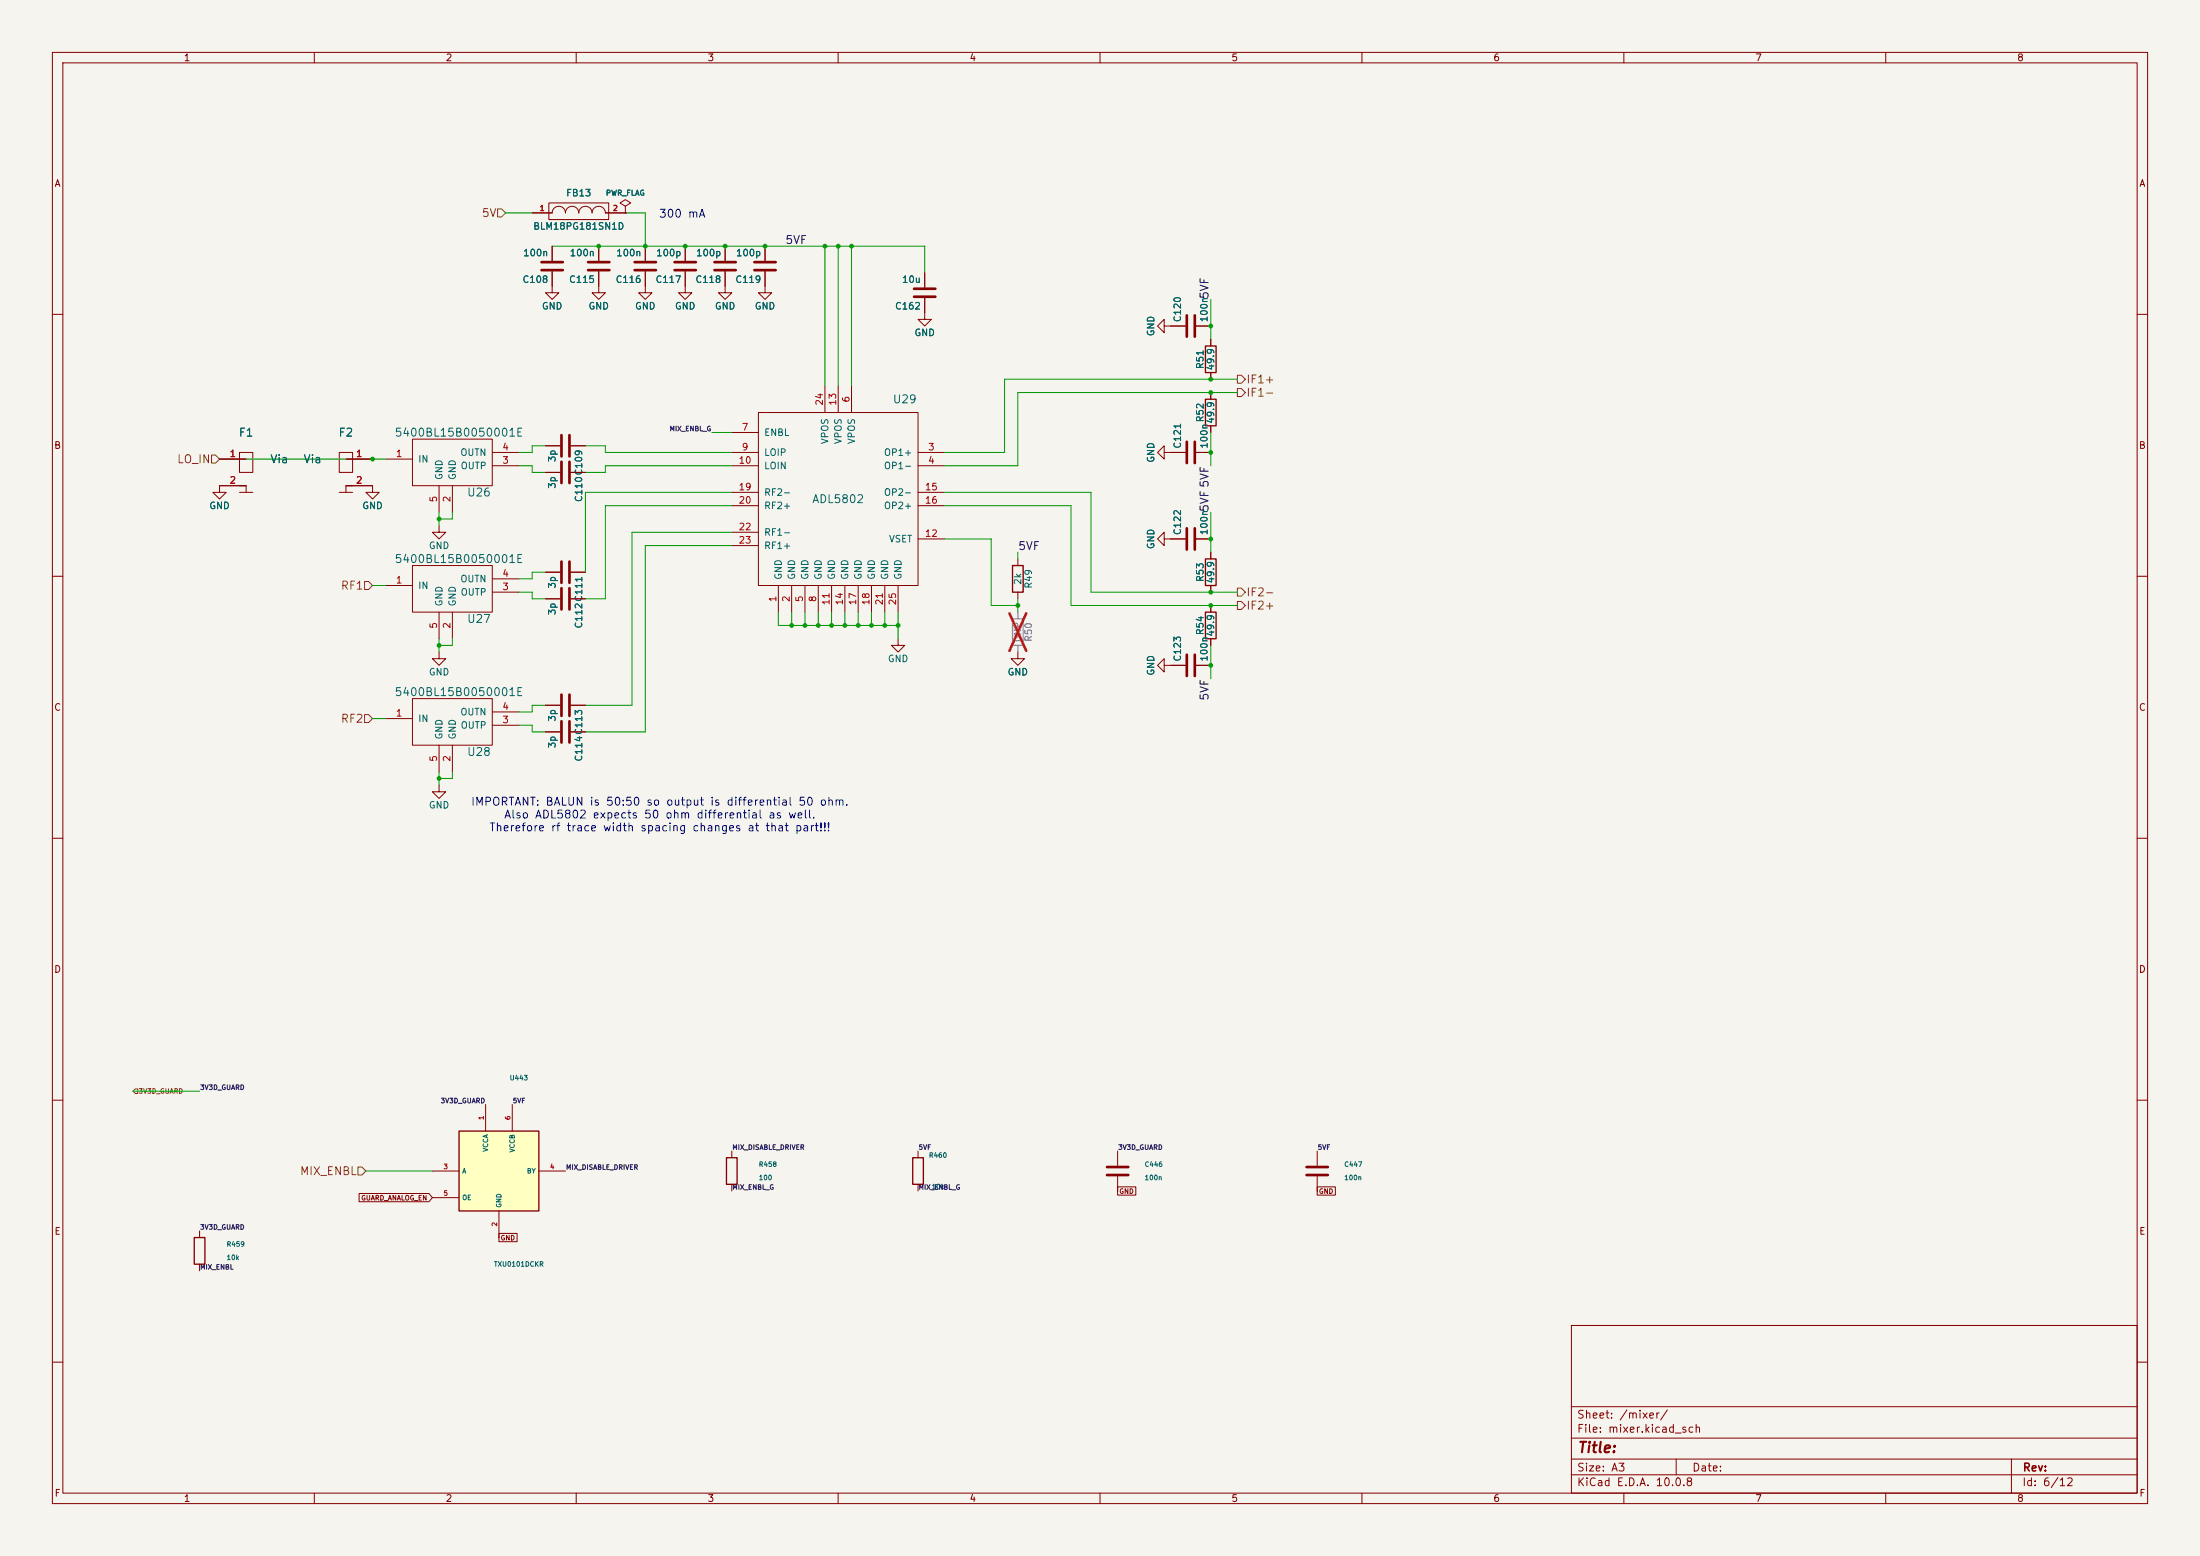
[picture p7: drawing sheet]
<svg xmlns="http://www.w3.org/2000/svg" width="420mm" height="297mm" viewBox="0 0 420 297" stroke-linecap="round" stroke-linejoin="round" font-family="sans-serif">
<path d="M0 0h420v297h-420z" fill="#f5f4ef" stroke="#f5f4ef" stroke-width=".19"/>
<g fill="none" stroke="#840000" stroke-width=".19">
<path d="M10 10h400v277h-400zM12 12h396v273h-396zM60 10v2M110 10v2M160 10v2M210 10v2M260 10v2M310 10v2M360 10v2M104.8 38.7h11.4v3.2h-11.4zM105.4 40.6a1.27 1.27 0 0 1 1.3-1.2 1.27 1.27 0 0 1 1.2 1.2 1.27 1.27 0 0 1 1.3-1.2 1.27 1.27 0 0 1 1.3 1.2M123.2 47v2.8"/>
<path d="M123.2 51.8v2.8M130.8 54.6v1.3h1.3l-1.3 1.3-1.3-1.3h1.3M138.4 54.6v1.3h1.3l-1.3 1.3-1.2-1.3h1.2M146 54.6v1.3h1.3l-1.3 1.3-1.2-1.3h1.2M10 60h2M223.5 62.2h2.8M228.3 62.2h2.8M408 60h2M41.9 92.7v1.3h1.3l-1.3 1.3-1.3-1.3h1.3M104.1 85.1h2.8M104.1 90.2h2.8M109 85.1h2.8"/>
<path d="M109 90.2h2.8M10 110h2M83.8 100.3v1.3h1.3l-1.3 1.3-1.3-1.3h1.3M194.3 106.7v1.3M194.3 113v1.3M231.1 115.6v1.2M408 110h2M73.7 137.2h5M78.7 133.4h15.3v8.8h-15.3zM83.8 124.5v1.2h1.3l-1.3 1.3-1.3-1.3h1.3M94 138.4h5.1M94 135.9h5.1"/>
<path d="M194.3 124.5v1.2h1.3l-1.3 1.3-1.3-1.3h1.3M231.1 121.9v1.3M10 160h2M83.8 142.2v5.1M86.4 142.2v5.1M408 160h2M10 210h2M408 210h2M300 253h108v32h-108zM10 260h2M300 278.5h108M300 274.5h108"/>
<path d="M300 268.5h108M320 278.5v3M384 278.5v6.5M408 260h2M60 285v2M110 285v2M160 285v2M210 285v2M260 285v2M300 281.5h108M310 285v2M360 285v2"/>
</g>
<path d="M193.3 108h2v5h-2zM230.1 116.8h2.1v5.1h-2.1z" fill="none" stroke="#840000" stroke-width=".25"/>
<path d="M121.2 51.6h4M121.2 50h4M226.6 60.2v4.1M228.1 60.2v4.1M107.2 83.1v4M107.2 88.1v4.1M108.7 83.1v4M108.7 88.1v4.1" fill="none" stroke="#840000" stroke-width=".51"/>
<path d="M193.3 118.1h2v5.1h-2z" fill="none" stroke="#9c9b98" stroke-width=".25"/>
<path d="M194.3 116.8v1.3M194.3 123.2v1.3" fill="none" stroke="#9c9b98" stroke-width=".19"/>
<path d="M192.7 117.1l3.2 7.1M195.9 117.1l-3.2 7.1" fill="none" stroke="#e12e31" stroke-width=".46"/>
<circle cx="110.5" cy="40.6" r=".08" fill="#840000"/>
<g fill="none" stroke="#840000" stroke-width=".19">
<path d="M119.4 39.4l1-.7-1-.6-1 .6 1 .7v1.2M101.6 40.6h3.8M105.4 51.8v4.1h1.3l-1.3 1.3-1.3-1.3h1.3M105.4 47v2.8M110.5 40.6a1.27 1.27 0 0 1 1.3-1.2 1.27 1.27 0 0 1 1.2 1.2 1.27 1.27 0 0 1 1.3-1.2 1.27 1.27 0 0 1 1.3 1.2h3.8M114.3 47v2.8M114.3 51.8v2.8M119.4 40.6h.1M123.2 54.6v1.3h1.3l-1.3 1.3-1.3-1.3h1.3M222.2 62.2v-1.2l-1.2 1.2 1.2 1.3v-1.3h1.3M231.1 64.8v1.2M231.1 71.1v1.3"/>
<path d="M231.1 74.9v1.3M73.7 87.6h5M78.7 83.8h15.3v8.9h-15.3zM83.8 92.7v5.1M86.4 92.7v5.1M94 88.9h5.1M94 86.4h5.1M222.2 86.4v-1.3l-1.2 1.3 1.2 1.2v-1.2h4.1M228.3 86.4h2.8M231.1 81.3v1.3M222.2 102.9v-1.3l-1.2 1.3 1.2 1.2v-1.2h4.1M228.3 102.9h2.8"/>
<path d="M231.1 105.4v1.3M231.1 111.8v1.2M222.2 127v-1.3l-1.2 1.3 1.2 1.3v-1.3h4.1M228.3 127h2.8M175.3 219.7v1.3M213.4 219.7v2.8M251.5 219.7v2.8M175.3 226.1v1.2M213.4 224.5v2.8M251.5 224.5v2.8"/>
</g>
<g fill="none" stroke="#840000" stroke-width=".51">
<path d="M103.4 51.6h4M103.4 50h4M112.3 51.6h4M112.3 50h4M226.6 84.3v4.1M228.1 84.3v4.1M226.6 100.8v4.1M228.1 100.8v4.1M226.6 125v4M228.1 125v4M211.3 222.8h4.1M211.3 224.3h4.1"/>
<path d="M249.4 222.8h4.1M249.4 224.3h4.1"/>
</g>
<path d="M230.1 66h2.1v5.1h-2.1zM230.1 76.2h2.1v5.1h-2.1zM230.1 106.7h2.1v5.1h-2.1zM174.2 221h2.1v5.1h-2.1z" fill="none" stroke="#840000" stroke-width=".25"/>
<path d="M87.6 215.9h15.3v15.2h-15.3z" fill="#ffffc2"/>
<path d="M87.6 215.9h15.3v15.2h-15.3zM37.1 236.2h2v5.1h-2zM138.7 221h2v5.1h-2z" fill="none" stroke="#840000" stroke-width=".25"/>
<g fill="none" stroke="#840000" stroke-width=".19">
<path d="M101.6 40.6h3.8M105.4 47v2.8M105.4 51.8v2.8M114.3 51.8v4.1h1.3l-1.3 1.3-1.3-1.3h1.3M114.3 47v2.8M115.6 40.6h3.8M119.4 40.6h.1M123.2 47v2.8M123.2 51.8v2.8M130.8 47v2.8M130.8 51.8v2.8M138.4 47v2.8"/>
<path d="M138.4 51.8v2.8M146 47v2.8M146 51.8v2.8M176.5 56.9v4.1h1.3l-1.3 1.2-1.2-1.2h1.2M176.5 52.1v2.8M144.8 78.7h30.5v33.1h-30.5zM157.5 73.7v5M160 73.7v5M162.6 73.7v5M223.5 62.2h2.8M228.3 62.2h2.8M231.1 64.8v1.2"/>
<path d="M231.1 71.1v1.3M231.1 74.9v1.3M41.9 87.6h5.1M41.9 92.7h5.1M45.7 86.4h2.6v3.8h-2.6zM45.7 92.7h1.3v1.3M45.7 94h2.6M64.8 86.4h2.5v3.8h-2.5zM64.8 94h2.5M66 92.7h5.1v1.3h1.3l-1.3 1.3-1.3-1.3h1.3M66 87.6h5.1M67.3 92.7h-1.3v1.3"/>
<path d="M104.1 85.1h2.8M104.1 90.2h2.8M109 85.1h2.8M109 90.2h2.8M139.7 86.4h5.1M139.7 88.9h5.1M139.7 82.6h5.1M139.7 94h5.1M139.7 96.5h5.1M175.3 86.4h5M175.3 88.9h5M175.3 94h5"/>
<path d="M175.3 96.5h5M223.5 86.4h2.8M228.3 86.4h2.8M231.1 81.3v1.3M73.7 111.8h5M78.7 108h15.3v8.8h-15.3zM83.8 116.8v5.1M86.4 116.8v5.1M94 113h5.1M94 110.5h5.1M104.1 109.2h2.8M104.1 114.3h2.8"/>
<path d="M109 109.2h2.8M109 114.3h2.8M139.7 101.6h5.1M139.7 104.1h5.1M148.6 111.8v5M151.1 111.8v5M153.7 111.8v5M156.2 111.8v5M158.7 111.8v5M161.3 111.8v5M163.8 111.8v5M166.4 111.8v5"/>
<path d="M168.9 111.8v5M171.4 111.8v5M175.3 102.9h5M223.5 102.9h2.8M228.3 102.9h2.8M231.1 105.4v1.3M231.1 111.8v1.2M231.1 115.6v1.2M104.1 134.6h2.8M104.1 139.7h2.8M109 134.6h2.8M109 139.7h2.8"/>
<path d="M171.4 121.9v1.3h1.3l-1.3 1.3-1.2-1.3h1.2M223.5 127h2.8M228.3 127h2.8M231.1 121.9v1.3M83.8 149.9v1.2h1.3l-1.3 1.3-1.3-1.3h1.3M92.7 210.8v5.1M97.8 210.8v5.1M139.7 219.7v1.3M38.1 234.9v1.3M68.6 227.8h13.3l.6 .8-.6 .8h-13.3zM82.5 223.5h5.1M82.5 228.6h5.1"/>
<path d="M95.2 235.4h3.5v1.6h-3.5zM95.2 231.1v5.1M102.9 223.5h5M139.7 226.1v1.2M213.4 226.5h3.4v1.6h-3.4zM251.5 226.5h3.4v1.6h-3.4zM38.1 241.3v1.3"/>
</g>
<g fill="none" stroke="#840000" stroke-width=".51">
<path d="M128.8 51.6h4M128.8 50h4M136.4 51.6h4.1M136.4 50h4.1M144 51.6h4.1M144 50h4.1M174.5 56.6h4.1M174.5 55.1h4.1M107.2 107.2v4.1M107.2 112.3v4M108.7 107.2v4.1M108.7 112.3v4"/>
<path d="M107.2 132.6v4.1M107.2 137.7v4M108.7 132.6v4.1M108.7 137.7v4"/>
</g>
<path d="M95 39.9h.8l.7 .7-.7 .8h-.8zM236.2 74.2h.8l.7 .7-.7 .8h-.8zM236.2 71.6h.8l.7 .8-.7 .8h-.8zM40.4 86.9h.7l.8 .7-.8 .8h-.7zM69.6 111h.8l.7 .8-.7 .7h-.8zM236.2 114.8h.8l.7 .8-.7 .7h-.8zM236.2 112.3h.8l.7 .7-.7 .8h-.8zM69.6 136.4h.8l.7 .8-.7 .7h-.8zM25.4 208.3l.4-.5h.5v.9h-.5zM68.3 222.8h.8l.7 .7-.7 .8h-.8z" fill="none" stroke="#725600" stroke-width=".19"/>
<g fill="none" stroke="#009600" stroke-width=".19">
<path d="M96.5 40.6h5.1M105.4 47h71.1v5.1M119.4 40.6h3.8v6.4M157.5 47v26.7M160 47v26.7M162.6 47v26.7M231.1 57.2v7.6M236.2 74.9h-41.9v14h-14M236.2 72.4h-44.4v14h-11.5M41.9 87.6h31.8M83.8 97.8v2.5M86.4 97.8v1.3h-2.6"/>
<path d="M99.1 88.9h2.5v1.3h2.5M104.1 85.1h-2.5v1.3h-2.5M111.8 85.1h3.8v1.3h24.1M135.9 82.6h3.8M139.7 94h-27.9v15.2M139.7 88.9h-24.1v1.3h-3.8M139.7 96.5h-24.1v17.8h-3.8M180.3 96.5h24.2v19.1h31.7M180.3 94h28v19h27.9M231.1 82.6v6.3M231.1 97.8v7.6M71.1 111.8h2.6"/>
<path d="M99.1 113h2.5v1.3h2.5M104.1 109.2h-2.5v1.3h-2.5M139.7 104.1h-16.5v35.6h-11.4M139.7 101.6h-19.1v33h-8.8M148.6 116.8v2.6h22.8M151.1 116.8v2.6M153.7 116.8v2.6M156.2 116.8v2.6M158.7 116.8v2.6M161.3 116.8v2.6M163.8 116.8v2.6M166.4 116.8v2.6"/>
<path d="M168.9 116.8v2.6M171.4 116.8v5.1M180.3 102.9h8.9v12.7h5.1M194.3 105.4v1.3M194.3 114.3v2.5M71.1 137.2h2.6M83.8 121.9v2.6M86.4 121.9v1.3h-2.6M99.1 138.4h2.5v1.3h2.5M104.1 134.6h-2.5v1.3h-2.5M231.1 123.2v6.3M83.8 147.3v2.6"/>
<path d="M86.4 147.3v1.3h-2.6M25.4 208.3h12.7M69.8 223.5h12.7"/>
</g>
<path d="M194.3 116.8v1.3M194.3 123.2v1.3" fill="none" stroke="#9c9b98" stroke-width=".19"/>
<path d="M192.7 117.1l3.2 7.1M195.9 117.1l-3.2 7.1" fill="none" stroke="#e12e31" stroke-width=".46"/>
<g fill="#009600">
<circle cx="231.1" cy="113" r=".46"/>
<circle cx="231.1" cy="102.9" r=".46"/>
<circle cx="231.1" cy="115.6" r=".46"/>
<circle cx="231.1" cy="127" r=".46"/>
<circle cx="83.8" cy="99.1" r=".46"/>
<circle cx="83.8" cy="148.6" r=".46"/>
<circle cx="83.8" cy="123.2" r=".46"/>
<circle cx="157.5" cy="47" r=".46"/>
<circle cx="146" cy="47" r=".46"/>
<circle cx="138.4" cy="47" r=".46"/>
<circle cx="114.3" cy="47" r=".46"/>
<circle cx="130.8" cy="47" r=".46"/>
<circle cx="123.2" cy="47" r=".46"/>
<circle cx="161.3" cy="119.4" r=".46"/>
<circle cx="163.8" cy="119.4" r=".46"/>
<circle cx="156.2" cy="119.4" r=".46"/>
<circle cx="158.7" cy="119.4" r=".46"/>
<circle cx="171.4" cy="119.4" r=".46"/>
<circle cx="168.9" cy="119.4" r=".46"/>
<circle cx="166.4" cy="119.4" r=".46"/>
<circle cx="194.3" cy="115.6" r=".46"/>
<circle cx="160" cy="47" r=".46"/>
<circle cx="162.6" cy="47" r=".46"/>
<circle cx="151.1" cy="119.4" r=".46"/>
<circle cx="153.7" cy="119.4" r=".46"/>
<circle cx="71.1" cy="87.6" r=".46"/>
<circle cx="231.1" cy="86.4" r=".46"/>
<circle cx="231.1" cy="62.2" r=".46"/>
<circle cx="231.1" cy="72.4" r=".46"/>
<circle cx="231.1" cy="74.9" r=".46"/>
</g>
<text font-size="2" fill="#840000" x="301" y="277.8">Title:</text>
<g font-size="1.5" fill="#725600">
<text x="91.9" y="41.8">5V</text>
<text x="237.8" y="76.1">IF1-</text>
<text x="237.8" y="73.5">IF1+</text>
<text x="33.7" y="88.8">LO_IN</text>
<text x="64.9" y="112.9">RF1</text>
<text x="237.8" y="116.7">IF2+</text>
<text x="237.8" y="114.2">IF2-</text>
<text x="64.9" y="138.3">RF2</text>
<text x="57.1" y="224.7">MIX_ENBL</text>
</g>
<g font-size="1.5" fill="#0000c2">
<text x="125.7" y="41.9">300 mA</text>
<text x="89.8" y="154.2">IMPORTANT: BALUN is 50:50 so output is differential 50 ohm.</text>
<text x="93.3" y="159.1">Therefore rf trace width spacing changes at that part!!!</text>
<text x="96.1" y="156.6">Also ADL5802 expects 50 ohm differential as well.</text>
</g>
<g font-size="1.5" fill="#0f0f0f">
<text x="149.8" y="46.9">5VF</text>
<text x="231.1" y="57.2" transform="rotate(-90 231.1 57.2)">5VF</text>
<text x="231.1" y="97.8" transform="rotate(-90 231.1 97.8)">5VF 5VF</text>
<text x="194.3" y="105.4">5VF</text>
<text x="231.1" y="133.9" transform="rotate(-90 231.1 133.9)">5VF</text>
</g>
<g font-size="1.5" fill="#006464">
<text x="170.3" y="77.4">U29</text>
<text x="45.5" y="83.7">F1</text>
<text x="64.5" y="83.7">F2</text>
<text x="75.2" y="83.7">5400BL15B0050001E</text>
<text x="51.5" y="88.8">Via</text>
<text x="57.8" y="88.8">Via</text>
<text x="89" y="95.1">U26</text>
<text x="154.9" y="96.4">ADL5802</text>
<text x="75.2" y="107.8">5400BL15B0050001E</text>
<text x="89" y="119.3">U27</text>
<text x="75.2" y="133.2">5400BL15B0050001E</text>
<text x="89" y="144.7">U28</text>
</g>
<g font-size="1.5" fill="#840000">
<text x="300.9" y="273.8">File: mixer.kicad_sch</text>
<text x="300.9" y="271.1">Sheet: /mixer/</text>
<text x="300.9" y="281.2">Size: A3</text>
<text x="322.9" y="281.2">Date:</text>
<text x="386" y="281.2">Rev:</text>
<text x="300.9" y="284">KiCad E.D.A. 10.0.8</text>
<text x="385.9" y="284">Id: 6/12</text>
</g>
<g font-size="1.3" fill="#840000">
<text x="35" y="12">1</text>
<text x="85" y="12">2</text>
<text x="135" y="12">3</text>
<text x="185" y="12">4</text>
<text x="235" y="12">5</text>
<text x="285" y="12">6</text>
<text x="335" y="12">7</text>
<text x="385" y="12">8</text>
<text x="10.3" y="36">A</text>
<text x="408.3" y="36">A</text>
<text x="10.2" y="86">B</text>
<text x="408.2" y="86">B</text>
<text x="10.2" y="136">C</text>
<text x="408.2" y="136">C</text>
<text x="10.2" y="186">D</text>
<text x="408.2" y="186">D</text>
<text x="10.3" y="236">E</text>
<text x="408.3" y="236">E</text>
<text x="10.3" y="286">F</text>
<text x="35" y="287">1</text>
<text x="85" y="287">2</text>
<text x="135" y="287">3</text>
<text x="185" y="287">4</text>
<text x="235" y="287">5</text>
<text x="285" y="287">6</text>
<text x="335" y="287">7</text>
<text x="385" y="287">8</text>
<text x="408.3" y="286">F</text>
</g>
<g font-size="1.3" fill="#006464">
<text x="108" y="37.8">FB13</text>
<text x="101.7" y="44.1">BLM18PG181SN1D</text>
<text x="99.8" y="49.2">100n</text>
<text x="108.6" y="49.2">100n</text>
<text x="117.5" y="49.2">100n</text>
<text x="125.2" y="49.2">100p</text>
<text x="132.8" y="49.2">100p</text>
<text x="140.4" y="49.2">100p</text>
<text x="99.6" y="54.3">C108</text>
<text x="103.3" y="59.4">GND</text>
<text x="108.5" y="54.3">C115</text>
<text x="112.2" y="59.4">GND</text>
<text x="117.4" y="54.3">C116</text>
<text x="121.1" y="59.4">GND</text>
<text x="125" y="54.3">C117</text>
<text x="128.7" y="59.4">GND</text>
<text x="132.7" y="54.3">C118</text>
<text x="136.4" y="59.4">GND</text>
<text x="140.3" y="54.3">C119</text>
<text x="144" y="59.4">GND</text>
<text x="170.8" y="59.4">C162</text>
<text x="172.1" y="54.3">10u</text>
<text x="174.5" y="64.5">GND</text>
<text x="220.7" y="64.3" transform="rotate(-90 220.7 64.3)">GND</text>
<text x="225.8" y="61.6" transform="rotate(-90 225.8 61.6)">C120</text>
<text x="230.8" y="61.6" transform="rotate(-90 230.8 61.6)">100n</text>
<text x="230.1" y="70.6" transform="rotate(-90 230.1 70.6)">R51</text>
<text x="232.1" y="70.8" transform="rotate(-90 232.1 70.8)">49.9</text>
<text x="145.8" y="83.5">ENBL</text>
<text x="230.1" y="80.7" transform="rotate(-90 230.1 80.7)">R52</text>
<text x="232.1" y="81" transform="rotate(-90 232.1 81)">49.9</text>
<text x="79.7" y="88.6">IN</text>
<text x="87.8" y="87.3">OUTN</text>
<text x="87.8" y="89.9">OUTP</text>
<text x="106.4" y="88.3" transform="rotate(-90 106.4 88.3)">3p</text>
<text x="145.8" y="87.3">LOIP</text>
<text x="145.8" y="89.9">LOIN</text>
<text x="158.4" y="84.9" transform="rotate(-90 158.4 84.9)">VPOS</text>
<text x="161" y="84.9" transform="rotate(-90 161 84.9)">VPOS</text>
<text x="163.5" y="84.9" transform="rotate(-90 163.5 84.9)">VPOS</text>
<text x="168.6" y="87.3">OP1+</text>
<text x="168.6" y="89.9">OP1-</text>
<text x="220.7" y="88.4" transform="rotate(-90 220.7 88.4)">GND</text>
<text x="225.8" y="85.7" transform="rotate(-90 225.8 85.7)">C121</text>
<text x="230.8" y="85.7" transform="rotate(-90 230.8 85.7)">100n</text>
<text x="84.8" y="91.7" transform="rotate(-90 84.8 91.7)">GND</text>
<text x="87.3" y="91.7" transform="rotate(-90 87.3 91.7)">GND</text>
<text x="106.4" y="93.4" transform="rotate(-90 106.4 93.4)">3p</text>
<text x="111.5" y="95.9" transform="rotate(-90 111.5 95.9)">C110C109</text>
<text x="145.8" y="94.9">RF2-</text>
<text x="168.6" y="94.9">OP2-</text>
<text x="39.8" y="97.5">GND</text>
<text x="69.1" y="97.5">GND</text>
<text x="145.8" y="97.5">RF2+</text>
<text x="168.6" y="97.5">OP2+</text>
<text x="81.8" y="105.1">GND</text>
<text x="145.8" y="102.6">RF1-</text>
<text x="145.8" y="105.1">RF1+</text>
<text x="169.6" y="103.8">VSET</text>
<text x="220.7" y="104.9" transform="rotate(-90 220.7 104.9)">GND</text>
<text x="225.8" y="102.3" transform="rotate(-90 225.8 102.3)">C122</text>
<text x="230.8" y="102.3" transform="rotate(-90 230.8 102.3)">100n</text>
<text x="79.7" y="112.7">IN</text>
<text x="87.8" y="111.5">OUTN</text>
<text x="87.8" y="114">OUTP</text>
<text x="106.4" y="112.5" transform="rotate(-90 106.4 112.5)">3p</text>
<text x="149.6" y="110.8" transform="rotate(-90 149.6 110.8)">GND</text>
<text x="152.1" y="110.8" transform="rotate(-90 152.1 110.8)">GND</text>
<text x="154.6" y="110.8" transform="rotate(-90 154.6 110.8)">GND</text>
<text x="157.2" y="110.8" transform="rotate(-90 157.2 110.8)">GND</text>
<text x="159.7" y="110.8" transform="rotate(-90 159.7 110.8)">GND</text>
<text x="162.3" y="110.8" transform="rotate(-90 162.3 110.8)">GND</text>
<text x="164.8" y="110.8" transform="rotate(-90 164.8 110.8)">GND</text>
<text x="167.3" y="110.8" transform="rotate(-90 167.3 110.8)">GND</text>
<text x="169.9" y="110.8" transform="rotate(-90 169.9 110.8)">GND</text>
<text x="172.4" y="110.8" transform="rotate(-90 172.4 110.8)">GND</text>
<text x="195.3" y="111.7" transform="rotate(-90 195.3 111.7)">2k</text>
<text x="197.3" y="112.5" transform="rotate(-90 197.3 112.5)">R49</text>
<text x="230.1" y="111.2" transform="rotate(-90 230.1 111.2)">R53</text>
<text x="232.1" y="111.5" transform="rotate(-90 232.1 111.5)">49.9</text>
<text x="84.8" y="115.9" transform="rotate(-90 84.8 115.9)">GND</text>
<text x="87.3" y="115.9" transform="rotate(-90 87.3 115.9)">GND</text>
<text x="106.4" y="117.5" transform="rotate(-90 106.4 117.5)">3p</text>
<text x="111.5" y="120.1" transform="rotate(-90 111.5 120.1)">C112C111</text>
<text x="230.1" y="121.4" transform="rotate(-90 230.1 121.4)">R54</text>
<text x="232.1" y="121.6" transform="rotate(-90 232.1 121.6)">49.9</text>
<text x="81.8" y="129.2">GND</text>
<text x="169.4" y="126.7">GND</text>
<text x="192.2" y="129.2">GND</text>
<text x="220.7" y="129.1" transform="rotate(-90 220.7 129.1)">GND</text>
<text x="225.8" y="126.4" transform="rotate(-90 225.8 126.4)">C123</text>
<text x="230.8" y="126.4" transform="rotate(-90 230.8 126.4)">100n</text>
<text x="87.8" y="136.9">OUTN</text>
<text x="106.4" y="137.9" transform="rotate(-90 106.4 137.9)">3p</text>
<text x="79.7" y="138.1">IN</text>
<text x="84.8" y="141.3" transform="rotate(-90 84.8 141.3)">GND</text>
<text x="87.3" y="141.3" transform="rotate(-90 87.3 141.3)">GND</text>
<text x="87.8" y="139.4">OUTP</text>
<text x="106.4" y="142.9" transform="rotate(-90 106.4 142.9)">3p</text>
<text x="111.5" y="145.5" transform="rotate(-90 111.5 145.5)">C114C113</text>
<text x="81.8" y="154.6">GND</text>
</g>
<g font-size="1.3" fill="#a90000">
<text x="157.4" y="77.5" transform="rotate(-90 157.4 77.5)">24</text>
<text x="159.9" y="77.5" transform="rotate(-90 159.9 77.5)">13</text>
<text x="162.5" y="76.9" transform="rotate(-90 162.5 76.9)">6</text>
<text x="141.5" y="82.5">7</text>
<text x="43.7" y="87.5">1</text>
<text x="67.8" y="87.5">1</text>
<text x="75.5" y="87.5">1</text>
<text x="95.8" y="88.8">3</text>
<text x="95.8" y="86.3">4</text>
<text x="140.9" y="88.8">10</text>
<text x="141.5" y="86.3">9</text>
<text x="177.1" y="86.3">3</text>
<text x="177.1" y="88.8">4</text>
<text x="43.7" y="92.6">2</text>
<text x="67.8" y="92.6">2</text>
<text x="83.7" y="96" transform="rotate(-90 83.7 96)">5</text>
<text x="86.3" y="96" transform="rotate(-90 86.3 96)">2</text>
<text x="140.9" y="93.9">19</text>
<text x="176.5" y="93.9">15</text>
<text x="140.9" y="96.4">20</text>
<text x="140.9" y="101.5">22</text>
<text x="176.5" y="96.4">16</text>
<text x="140.9" y="104.1">23</text>
<text x="176.5" y="102.8">12</text>
<text x="75.5" y="111.7">1</text>
<text x="95.8" y="112.9">3</text>
<text x="95.8" y="110.4">4</text>
<text x="148.5" y="115" transform="rotate(-90 148.5 115)">1</text>
<text x="151" y="115" transform="rotate(-90 151 115)">2</text>
<text x="153.6" y="115" transform="rotate(-90 153.6 115)">5</text>
<text x="156.1" y="115" transform="rotate(-90 156.1 115)">8</text>
<text x="158.7" y="115.6" transform="rotate(-90 158.7 115.6)">11</text>
<text x="161.2" y="115.6" transform="rotate(-90 161.2 115.6)">14</text>
<text x="163.7" y="115.6" transform="rotate(-90 163.7 115.6)">17</text>
<text x="166.3" y="115.6" transform="rotate(-90 166.3 115.6)">18</text>
<text x="168.8" y="115.6" transform="rotate(-90 168.8 115.6)">21</text>
<text x="171.4" y="115.6" transform="rotate(-90 171.4 115.6)">25</text>
<text x="83.7" y="120.1" transform="rotate(-90 83.7 120.1)">5</text>
<text x="86.3" y="120.1" transform="rotate(-90 86.3 120.1)">2</text>
<text x="75.5" y="137.1">1</text>
<text x="95.8" y="135.8">4</text>
<text x="95.8" y="138.3">3</text>
<text x="83.7" y="145.5" transform="rotate(-90 83.7 145.5)">5</text>
<text x="86.3" y="145.5" transform="rotate(-90 86.3 145.5)">2</text>
</g>
<g font-size="1.3" fill="#939391">
<text x="195.3" y="122.7" transform="rotate(-90 195.3 122.7)">DNP</text>
<text x="197.3" y="122.6" transform="rotate(-90 197.3 122.6)">R50</text>
</g>
<g font-size="1" fill="#a90000">
<text x="102.9" y="40.5">1</text>
<text x="116.9" y="40.5">2</text>
</g>
<text font-size="1" fill="#006464" x="115.6" y="37.6">PWR_FLAG</text>
<g font-size=".9" fill="#0f0f0f">
<text x="127.7" y="82.5">MIX_ENBL_G</text>
<text x="38.1" y="208.2">3V3D_GUARD</text>
<text x="84" y="210.8">3V3D_GUARD</text>
<text x="97.8" y="210.8">5VF</text>
<text x="139.7" y="219.7">MIX_DISABLE_DRIVER</text>
<text x="175.3" y="219.7">5VF</text>
<text x="213.4" y="219.7">3V3D_GUARD</text>
<text x="251.5" y="219.7">5VF</text>
<text x="108" y="223.5">MIX_DISABLE_DRIVER</text>
<text x="139.7" y="227.3">MIX_ENBL_G</text>
<text x="175.3" y="227.3">MIX_ENBL_G</text>
<text x="38.1" y="234.9">3V3D_GUARD</text>
<text x="38.1" y="242.5">MIX_ENBL</text>
</g>
<text font-size=".9" fill="#725600" x="26.4" y="209">3V3D_GUARD</text>
<g font-size=".9" fill="#006464">
<text x="97.2" y="206.4">U443</text>
<text x="93.4" y="219.9" transform="rotate(-90 93.4 219.9)">VCCA</text>
<text x="98.5" y="220.1" transform="rotate(-90 98.5 220.1)">VCCB</text>
<text x="177.2" y="221.2">R460</text>
<text x="88.1" y="224.2">A</text>
<text x="100.5" y="224.2">BY</text>
<text x="144.8" y="222.9">R458</text>
<text x="144.8" y="225.5">100</text>
<text x="177.8" y="227.2">10k</text>
<text x="218.4" y="222.9">C446</text>
<text x="218.4" y="225.5">100n</text>
<text x="256.5" y="222.9">C447</text>
<text x="256.5" y="225.5">100n</text>
<text x="88.1" y="229.3">OE</text>
<text x="95.9" y="230.6" transform="rotate(-90 95.9 230.6)">GND</text>
<text x="43.2" y="238.2">R459</text>
<text x="43.2" y="240.7">10k</text>
<text x="94.2" y="242">TXU0101DCKR</text>
</g>
<g font-size=".9" fill="#a90000">
<text x="92.6" y="213.9" transform="rotate(-90 92.6 213.9)">1</text>
<text x="97.6" y="213.9" transform="rotate(-90 97.6 213.9)">6</text>
<text x="84.6" y="223.4">3</text>
<text x="104.9" y="223.4">4</text>
<text x="84.6" y="228.4">5</text>
<text x="95.1" y="234.2" transform="rotate(-90 95.1 234.2)">2</text>
</g>
<g font-size=".9" fill="#840000">
<text x="68.9" y="229.3">GUARD_ANALOG_EN</text>
<text x="213.6" y="228.1">GND</text>
<text x="251.7" y="228.1">GND</text>
<text x="95.5" y="237">GND</text>
</g>
</svg>
